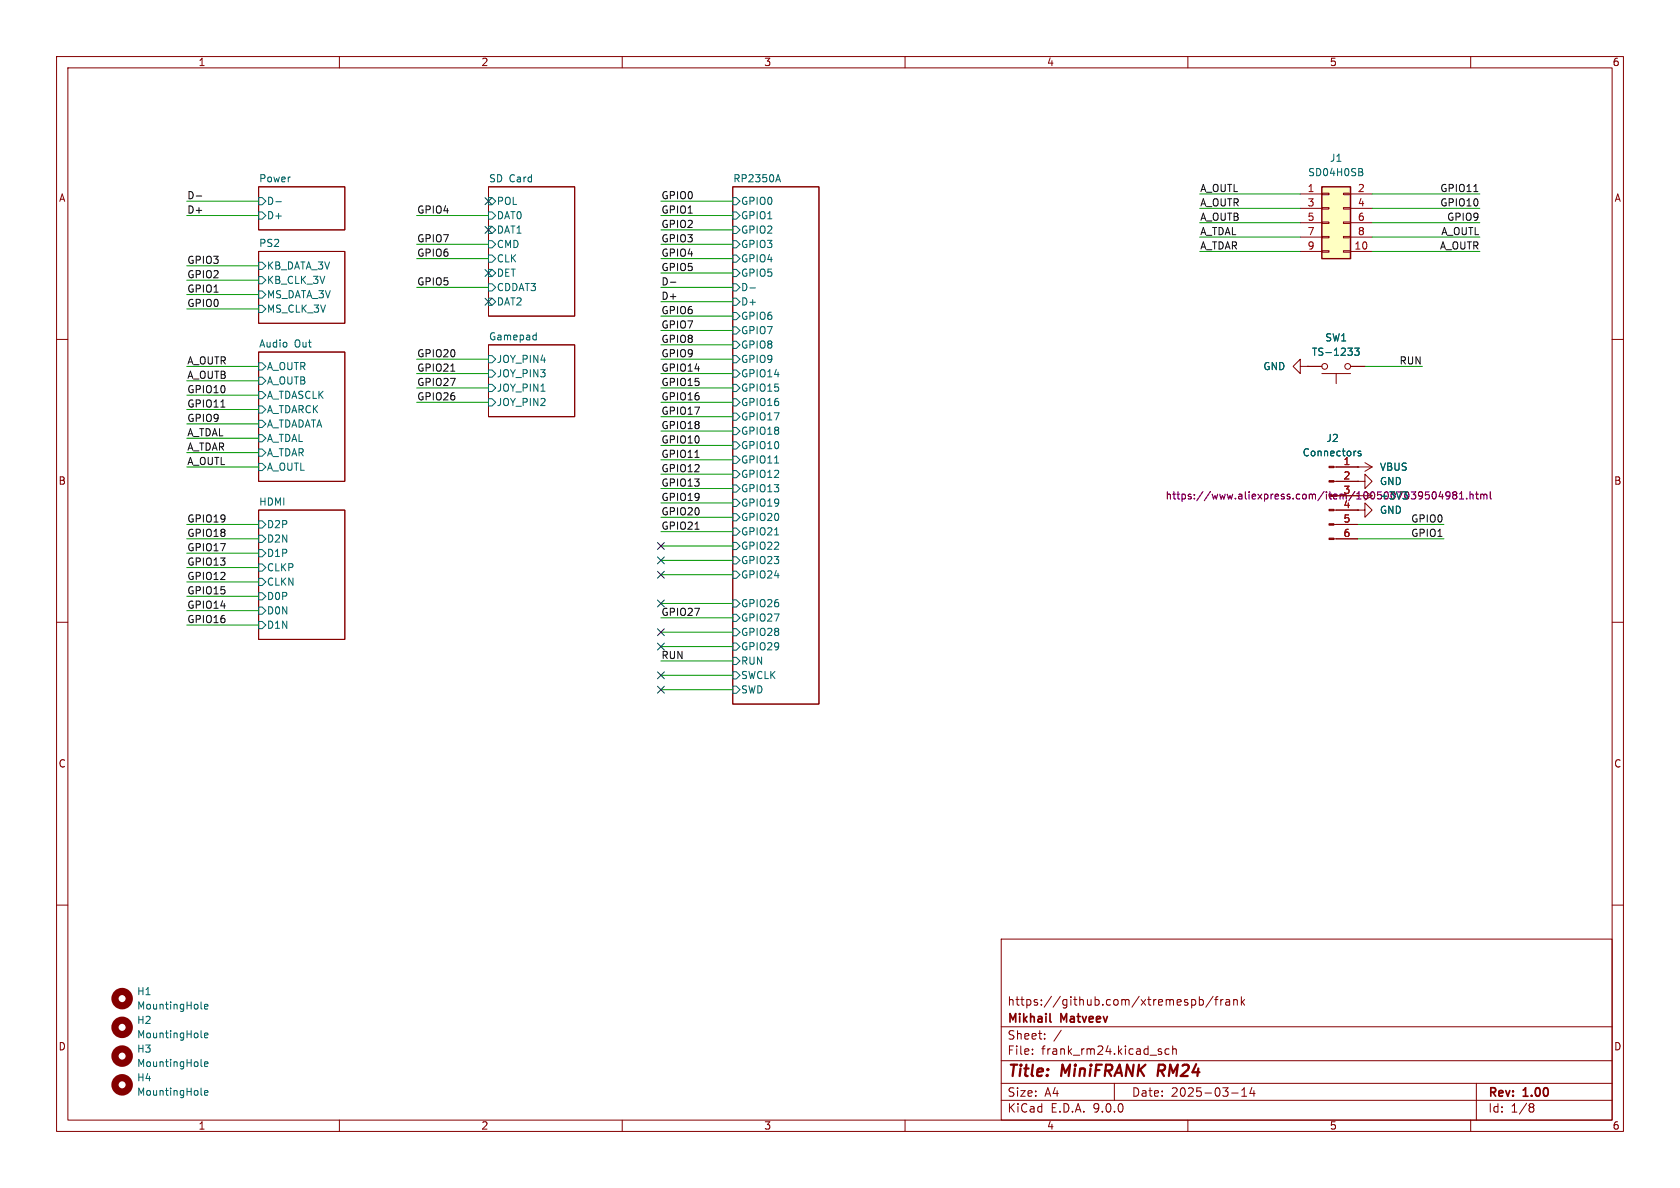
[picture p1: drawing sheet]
<svg xmlns="http://www.w3.org/2000/svg" width="297mm" height="210mm" viewBox="0 0 297 210" stroke-linecap="round" stroke-linejoin="round" font-family="sans-serif">
<g fill="none" stroke="#840000" stroke-width=".18">
<path d="M10 10h277v190h-277zM12 12h273v186h-273zM60 10v2M110 10v2M160 10v2M210 10v2M260 10v2M45.7 33h15.3v7.6h-15.3zM86.4 33h15.2v22.9h-15.2zM129.5 33h15.3v91.5h-15.3zM45.7 44.5h15.3v12.7h-15.3zM10 60h2"/>
<path d="M45.7 62.2h15.3v22.9h-15.3zM86.4 61h15.2v12.7h-15.2zM229.9 64.8v-1.3l-1.3 1.3 1.3 1.2v-1.2h1.2M231.1 64.8h.1M231.1 64.8h2.6M233.7 66h5.1M236.2 66v1.8M238.8 64.8h2.5M285 60h2M45.7 90.2h15.3v22.8h-15.3zM240 90.2h1.3v-1.3l1.3 1.3-1.3 1.2v-1.2M240 90.2h.1"/>
<path d="M240 82.6h.1M240 85.1h1.3v-1.3l1.3 1.3-1.3 1.3v-1.3M240 85.1h.1M240 82.6h2.6M241.3 81.8l1.3 .8M242.6 82.6l-1.3 .7M10 110h2M285 110h2M10 160h2M177 166h108v32h-108zM210.7 176.8l.4-.1 .3 .3v.4l-.2 .2h-.5M212 176.8l.5-.1 .2 .3v.4l-.1 .2h-.6"/>
<path d="M212 176.2v1.5M214.5 176.1l-1.3 2M214.7 176.7h.6M215.3 176.2l-.3 .2v1.3M215.8 176.7v1M216.2 176.7l-.2 .1-.2 .2M216.7 176.8h.6l.1 .9M217.4 177.1h-.5a.29 .29 0 0 0-.2 .3 .29 .29 0 0 0 .2 .3l.5-.1M218.1 176.8l.2-.1 .4 .1v.9M218.1 176.7v1M219.5 176.2v1.5M219.6 177.1l.4 .6"/>
<path d="M220 176.7l-.5 .6M285 160h2M60 198v2M110 198v2M160 198v2M177 194.5h108M177 191.5h108M177 187.5h108M177 181.5h108M182.5 186.3v.1M182.5 185.5v.1M184.7 183.6v.1"/>
<path d="M184.7 182.8v.1M187.6 182.1l-1.3 2M197 191.5v3M205 185.9l.3 .1 .1 .2-.2 .2h-.3M205 185.4l.3 .1M206.7 185.5l-.5-.1-.2 .3v.4l.1 .2h.6M207.3 185.5l.2-.1 .4 .1 .1 .9M207.3 184.9v1.5M210 198v2M217.7 193.2h1.2M219.5 193.8h.9M219.5 192.7l.5-.4v1.5"/>
<path d="M221.3 192.2l-.3 1.1h.9M221.7 192.8v1M260 198v2M261 191.5v6.5M270.6 195.1l.4 .1 .2 .2-.3 .3M270.6 195.7h.3M270.9 195.7l.2 .2 .1 .4-.2 .2-.4 .1"/>
<circle cx="234.2" cy="64.8" r=".51"/>
<circle cx="238.3" cy="64.8" r=".51"/>
</g>
<path d="M204.9 188.2l-.3 2" fill="none" stroke="#840000" stroke-width=".4"/>
<path d="M185.6 180.5l.2 .2" fill="none" stroke="#840000" stroke-width=".3"/>
<g fill="none" stroke="#006464" stroke-width=".18">
<path d="M45.7 34.9h.7l.6 .7-.6 .6h-.7zM45.7 37.5h.7l.6 .6-.6 .6h-.7zM48.8 35.7h.9M86.4 34.9h.6l.6 .7-.6 .6h-.6zM86.4 37.5h.6l.6 .6-.6 .6h-.6zM129.5 34.9h.7l.6 .7-.6 .6h-.7zM129.5 37.5h.7l.6 .6-.6 .6h-.7zM137.3 31.8h.6M137.6 30.9l.4 1.2M45.7 46.4h.7l.6 .6-.6 .6h-.7zM45.7 48.9h.7l.6 .6-.6 .7h-.7zM45.7 51.4h.7l.6 .7-.6 .6h-.7z"/>
<path d="M45.7 54h.7l.6 .6-.6 .6h-.7zM86.4 40h.6l.6 .6-.6 .7h-.6zM86.4 42.5h.6l.6 .7-.6 .6h-.6zM86.4 45.1h.6l.6 .6-.6 .7h-.6zM86.4 47.6h.6l.6 .7-.6 .6h-.6zM86.4 50.2h.6l.6 .6-.6 .6h-.6zM86.4 52.7h.6l.6 .6-.6 .7h-.6zM94.4 59.2l.4 .1M94.8 58.8v1.3M129.5 40h.7l.6 .6-.6 .7h-.7zM129.5 42.5h.7l.6 .7-.6 .6h-.7zM129.5 45.1h.7l.6 .6-.6 .7h-.7z"/>
<path d="M129.5 47.6h.7l.6 .7-.6 .6h-.7zM129.5 50.2h.7l.6 .6-.6 .6h-.7zM129.5 52.7h.7l.6 .6-.6 .7h-.7zM129.5 55.2h.7l.6 .7-.6 .6h-.7zM129.5 57.8h.7l.6 .6-.6 .7h-.7zM132.6 50.9h1M45.7 64.1h.7l.6 .7-.6 .6h-.7zM45.7 66.7h.7l.6 .6-.6 .6h-.7zM45.7 69.2h.7l.6 .7-.6 .6h-.7zM45.7 71.8h.7l.6 .6-.6 .6h-.7zM45.7 74.3h.7l.6 .6-.6 .7h-.7zM45.7 76.8h.7l.6 .7-.6 .6h-.7z"/>
<path d="M45.7 79.4h.7l.6 .6-.6 .6h-.7zM86.4 62.9h.6l.6 .6-.6 .6h-.6zM86.4 65.4h.6l.6 .6-.6 .7h-.6zM86.4 67.9h.6l.6 .7-.6 .6h-.6zM86.4 70.5h.6l.6 .6-.6 .7h-.6zM94.8 60l-.4 .1M95.6 69.2h.8M129.5 60.3h.7l.6 .7-.6 .6h-.7zM129.5 62.9h.7l.6 .6-.6 .6h-.7zM129.5 65.4h.7l.6 .6-.6 .7h-.7zM129.5 67.9h.7l.6 .7-.6 .6h-.7zM129.5 70.5h.7l.6 .6-.6 .7h-.7z"/>
<path d="M129.5 73h.7l.6 .7-.6 .6h-.7zM129.5 75.6h.7l.6 .6-.6 .6h-.7zM129.5 78.1h.7l.6 .6-.6 .7h-.7zM239.5 61.5h.8l-.5 .5 .4 .1v.6l-.2 .1-.5-.1M45.7 81.9h.7l.6 .7-.6 .6h-.7zM45.7 92.1h.7l.6 .6-.6 .6h-.7zM45.7 94.6h.7l.6 .7-.6 .6h-.7zM45.7 97.2h.7l.6 .6-.6 .6h-.7zM45.7 99.7h.7l.6 .6-.6 .7h-.7zM129.5 80.6h.7l.6 .7-.6 .6h-.7zM129.5 83.2h.7l.6 .6-.6 .7h-.7zM129.5 85.7h.7l.6 .7-.6 .6h-.7z"/>
<path d="M129.5 88.3h.7l.6 .6-.6 .6h-.7zM129.5 90.8h.7l.6 .6-.6 .7h-.7zM129.5 93.3h.7l.6 .7-.6 .6h-.7zM129.5 95.9h.7l.6 .6-.6 .7h-.7zM129.5 98.4h.7l.6 .7-.6 .6h-.7zM136.9 81.9h.8M136.9 94.6h.8M45.7 102.2h.7l.6 .7-.6 .6h-.7zM45.7 104.8h.7l.6 .6-.6 .6h-.7zM45.7 107.3h.7l.6 .7-.6 .6h-.7zM45.7 109.9h.7l.6 .6-.6 .6h-.7zM129.5 101h.7l.6 .6-.6 .6h-.7z"/>
<path d="M129.5 106h.7l.6 .7-.6 .6h-.7zM129.5 108.6h.7l.6 .6-.6 .7h-.7zM129.5 111.1h.7l.6 .7-.6 .6h-.7zM129.5 113.7h.7l.6 .6-.6 .6h-.7zM129.5 116.2h.7l.6 .6-.6 .7h-.7zM129.5 118.7h.7l.6 .7-.6 .6h-.7zM129.5 121.3h.7l.6 .6-.6 .7h-.7zM35.5 178.2l.2 .2M36.2 178l.6-.2-.1-.2-.4-.1-.1 .2v.6h.5M35.5 188.4l.2 .1M35.5 193.4l.2 .2M35.5 183.3l.2 .2"/>
<path d="M36.2 188.1l.6-.1-.1-.2-.4-.1-.1 .2v.6h.5M36.2 183l.6-.1-.1-.2-.4-.1-.1 .2v.6h.5M36.2 193.2l.6-.1-.1-.3h-.4l-.1 .2v.6h.5"/>
</g>
<g fill="none" stroke="#840000" stroke-width="1.3">
<circle cx="21.6" cy="176.5" r="1.27"/>
<circle cx="21.6" cy="186.7" r="1.27"/>
<circle cx="21.6" cy="191.8" r="1.27"/>
<circle cx="21.6" cy="181.6" r="1.27"/>
</g>
<path d="M233.7 33h5.1v12.7h-5.1z" fill="#ffffc2"/>
<path d="M233.7 33h5.1v12.7h-5.1z" fill="none" stroke="#840000" stroke-width=".25"/>
<g fill="none" stroke="#840000" stroke-width=".18">
<path d="M229.9 34.3h3.8M229.9 36.8h3.8M229.9 39.4h3.8M233.7 34.2h1.2v.2h-1.2zM233.7 36.7h1.2v.3h-1.2zM233.7 39.2h1.2v.3h-1.2zM237.5 34.2h1.3v.2h-1.3zM237.5 36.7h1.3v.3h-1.3zM237.5 39.2h1.3v.3h-1.3zM238.8 34.3h3.8M238.8 36.8h3.8M238.8 39.4h3.8"/>
<path d="M229.9 41.9h3.8M229.9 44.5h3.8M233.7 41.8h1.2v.2h-1.2zM233.7 44.3h1.2v.3h-1.2zM237.5 41.8h1.3v.2h-1.3zM237.5 44.3h1.3v.3h-1.3zM238.8 41.9h3.8M238.8 44.5h3.8M231.1 64.8h.1M231.1 64.8h2.6M238.8 64.8h2.5M235.8 82.6h4.2"/>
<path d="M235.8 85.1h4.2M235.8 90.2h4.2M235.8 92.7h4.2M235.8 95.3h4.2M236.2 87.6h3.8M240 85.1h.1M240 82.6h.1M240 90.2h.1"/>
</g>
<path d="M240.6 29.8l.3 .2-.3 .4 .3 .2v.3l-.2 .2M239.5 61.5h.8l-.5 .5 .4 .1v.6l-.2 .1-.5-.1M240.6 79.8l-.3-.1-.2 .2 .1 .2 .4 .1v.3h-.5" fill="none" stroke="#006464" stroke-width=".18"/>
<g fill="#840000" stroke="#840000" stroke-width=".18">
<path d="M234.9 82.4h.9v.3h-.9z"/>
<path d="M234.9 85h.9v.2h-.9z"/>
<path d="M234.9 90h.9v.3h-.9z"/>
<path d="M234.9 92.6h.9v.2h-.9z"/>
<path d="M234.9 95.1h.9v.3h-.9z"/>
</g>
<g fill="none" stroke="#840084" stroke-width=".18">
<path d="M252.6 86.9h-.6v.6l.2-.1 .4 .1 .1 .2-.1 .4-.1 .1-.5-.1M253.4 87l.1-.1a.68 .68 0 0 1 .4 .7 .68 .68 0 0 1-.4 .6 .84 .84 0 0 1-.1-1.2zM254.7 86.9l-.3 .9h.8M255 87.4v.8M256.3 87.5l-.2 .2h-.3l-.2-.2 .1-.5 .4-.1 .2 .2a.84 .84 0 0 1-.3 1.1h-.3M257.1 87.5l-.3-.3 .3-.3h.2l.2 .3-.2 .3M257.1 87.5l-.3 .2 .1 .4 .2 .1 .3-.1 .1-.1v-.3l-.2-.2M257.1 87.5h.2M258 88.2h.7M258 87.3l.4-.4v1.3M259.3 88.1v.1M259.9 87.5l.2-.1h.3v.8"/>
<path d="M259.9 86.9v1.3M260.9 87.4h.4M261 86.9v1.1l.3 .2M261.8 87.5l.3-.1 .2 .1M261.8 87.4v.8M262.3 87.5l.2-.1h.3l.1 .8M262.3 87.5v.7M263.5 86.9v1.1l.1 .2"/>
</g>
<path d="M34.7 34.7h1M260.6 33.9h.7M118.5 49.9h1M39 72h.8M79.7 65.6h.7M122.9 80.9h.7M122.9 93.6h.7" fill="none" stroke="#0f0f0f" stroke-width=".18"/>
<g fill="none" stroke="#009600" stroke-width=".18">
<path d="M33 38.1h12.7M33 35.6h12.7M73.7 38.1h12.7M116.8 38.1h12.7M116.8 35.6h12.7M212.1 39.4h17.8M212.1 34.3h17.8M212.1 36.8h17.8M242.6 39.4h19M242.6 34.3h19M242.6 36.8h19M33 47h12.7"/>
<path d="M33 49.5h12.7M33 54.6h12.7M33 52.1h12.7M73.7 50.8h12.7M73.7 43.2h12.7M73.7 45.7h12.7M116.8 50.8h12.7M116.8 58.4h12.7M116.8 43.2h12.7M116.8 55.9h12.7M116.8 53.3h12.7M116.8 48.3h12.7"/>
<path d="M116.8 45.7h12.7M116.8 40.6h12.7M212.1 44.5h17.8M212.1 41.9h17.8M242.6 44.5h19M242.6 41.9h19M33 64.8h12.7M33 69.9h12.7M33 72.4h12.7M33 74.9h12.7M33 77.5h12.7M33 67.3h12.7"/>
<path d="M73.7 63.5h12.7M73.7 68.6h12.7M73.7 66h12.7M73.7 71.1h12.7M116.8 61h12.7M116.8 76.2h12.7M116.8 73.7h12.7M116.8 63.5h12.7M116.8 68.6h12.7M116.8 66h12.7M116.8 71.1h12.7M116.8 78.7h12.7"/>
<path d="M241.3 64.8h10.2M33 92.7h12.7M33 95.3h12.7M33 97.8h12.7M33 82.6h12.7M33 80h12.7M116.8 96.5h12.7M116.8 94h12.7M116.8 99.1h12.7M116.8 91.4h12.7M116.8 86.4h12.7M116.8 88.9h12.7"/>
<path d="M116.8 83.8h12.7M116.8 81.3h12.7M240 92.7h15.3M240 95.3h15.3M33 108h12.7M33 110.5h12.7M33 102.9h12.7M33 100.3h12.7M33 105.4h12.7M116.8 101.6h12.7M116.8 106.7h12.7M116.8 109.2h12.7"/>
<path d="M116.8 114.3h12.7M116.8 116.8h12.7M116.8 119.4h12.7M116.8 111.8h12.7M116.8 121.9h12.7"/>
</g>
<g fill="none" stroke="#000084" stroke-width=".18">
<path d="M85.8 35l1.2 1.2M87 35l-1.2 1.2M85.8 52.7l1.2 1.2M85.8 40l1.2 1.2M85.8 47.7l1.2 1.2M87 52.7l-1.2 1.2M87 40l-1.2 1.2M87 47.7l-1.2 1.2M116.2 95.9l1.2 1.2M116.2 98.5l1.2 1.2M117.4 95.9l-1.2 1.2M117.4 98.5l-1.2 1.2"/>
<path d="M116.2 118.8l1.2 1.2M116.2 111.2l1.2 1.2M116.2 113.7l1.2 1.2M116.2 106.1l1.2 1.2M116.2 101l1.2 1.2M117.4 118.8l-1.2 1.2M117.4 111.2l-1.2 1.2M117.4 113.7l-1.2 1.2M117.4 106.1l-1.2 1.2M117.4 101l-1.2 1.2M116.2 121.3l1.2 1.2M117.4 121.3l-1.2 1.2"/>
</g>
<g font-size="2.8" fill="#840000">
<text x="178" y="190.9">Title:</text>
<text x="187.7" y="190.9">MiniFRANK</text>
<text x="205.5" y="190.9">RM24</text>
</g>
<g font-size="2.1" fill="#840000">
<text x="178" y="178">https://github.com/xtremespb/frank</text>
<text x="178" y="184">Sheet:</text>
<text x="178" y="181.2">Mikhail</text>
<text x="187.6" y="181.2">Matveev</text>
<text x="178" y="186.7">File:</text>
<text x="184.1" y="186.7">frank_rm24.kicad_sch</text>
<text x="178" y="196.9">KiCad</text>
<text x="178" y="194.1">Size:</text>
<text x="184.7" y="194.1">A4</text>
<text x="185.7" y="196.9">E.D.A.</text>
<text x="193.3" y="196.9">9.0.0</text>
<text x="200" y="194.1">Date:</text>
<text x="207" y="194.1">2025-03-14</text>
<text x="263" y="194.3">Rev:</text>
<text x="263" y="196.9">Id:</text>
<text x="267.1" y="196.9">1/8</text>
<text x="269.4" y="194.3">1.00</text>
</g>
<g font-size="1.8" fill="#840000">
<text x="35" y="11.9">1</text>
<text x="85" y="11.9">2</text>
<text x="135" y="11.9">3</text>
<text x="185" y="11.9">4</text>
<text x="235" y="11.9">5</text>
<text x="285" y="11.9">6</text>
<text x="10.3" y="35.9">A</text>
<text x="285.3" y="35.9">A</text>
<text x="10.3" y="85.9">B</text>
<text x="206" y="88.5">https://www.aliexpress.com/item/1005007039504981.html</text>
<text x="285.3" y="85.9">B</text>
<text x="10.3" y="135.9">C</text>
<text x="285.3" y="135.9">C</text>
<text x="10.3" y="185.9">D</text>
<text x="285.3" y="185.9">D</text>
<text x="35" y="199.9">1</text>
<text x="85" y="199.9">2</text>
<text x="135" y="199.9">3</text>
<text x="185" y="199.9">4</text>
<text x="235" y="199.9">5</text>
<text x="285" y="199.9">6</text>
</g>
<g font-size="1.8" fill="#006464">
<text x="235" y="28.8">J1</text>
<text x="45.7" y="32.3">Power</text>
<text x="86.4" y="32.3">SD Card</text>
<text x="129.5" y="32.3">RP2350A</text>
<text x="231.2" y="31.3">SD04H0SB</text>
<text x="47.1" y="36.4">D-</text>
<text x="47.1" y="39">D+</text>
<text x="87.7" y="36.4">POL</text>
<text x="87.7" y="39">DAT0</text>
<text x="87.7" y="41.5">DAT1</text>
<text x="130.9" y="36.4">GPIO0</text>
<text x="130.9" y="39">GPIO1</text>
<text x="130.9" y="41.5">GPIO2</text>
<text x="45.7" y="43.7">PS2</text>
<text x="47.1" y="47.9">KB_DATA_3V</text>
<text x="87.7" y="44">CMD</text>
<text x="87.7" y="46.6">CLK</text>
<text x="130.9" y="44">GPIO3</text>
<text x="130.9" y="46.6">GPIO4</text>
<text x="47.1" y="50.4">KB_CLK_3V</text>
<text x="47.1" y="52.9">MS_DATA_3V</text>
<text x="87.7" y="49.1">DET</text>
<text x="87.7" y="51.7">CDDAT3</text>
<text x="130.9" y="49.1">GPIO5</text>
<text x="130.9" y="51.7">D-</text>
<text x="47.1" y="55.5">MS_CLK_3V</text>
<text x="87.7" y="54.2">DAT2</text>
<text x="130.9" y="54.2">D+</text>
<text x="130.9" y="56.7">GPIO6</text>
<text x="130.9" y="59.3">GPIO7</text>
<text x="45.7" y="61.5">Audio</text>
<text x="47.1" y="65.6">A_OUTR</text>
<text x="52" y="61.5">Out</text>
<text x="86.4" y="60.2">Gamepad</text>
<text x="87.7" y="64.4">JOY_PIN4</text>
<text x="130.9" y="61.8">GPIO8</text>
<text x="130.9" y="64.4">GPIO9</text>
<text x="223.2" y="65.6">GND</text>
<text x="231.8" y="63.1">TS-1233</text>
<text x="234.2" y="60.6">SW1</text>
<text x="47.1" y="68.2">A_OUTB</text>
<text x="47.1" y="70.7">A_TDASCLK</text>
<text x="87.7" y="66.9">JOY_PIN3</text>
<text x="87.7" y="69.4">JOY_PIN1</text>
<text x="87.7" y="72">JOY_PIN2</text>
<text x="130.9" y="66.9">GPIO14</text>
<text x="130.9" y="69.4">GPIO15</text>
<text x="130.9" y="72">GPIO16</text>
<text x="47.1" y="73.3">A_TDARCK</text>
<text x="47.1" y="75.8">A_TDADATA</text>
<text x="130.9" y="74.5">GPIO17</text>
<text x="130.9" y="77.1">GPIO18</text>
<text x="47.1" y="78.3">A_TDAL</text>
<text x="47.1" y="80.9">A_TDAR</text>
<text x="47.1" y="83.4">A_OUTL</text>
<text x="130.9" y="79.6">GPIO10</text>
<text x="130.9" y="82.1">GPIO11</text>
<text x="230.2" y="80.9">Connectors</text>
<text x="234.4" y="78.3">J2</text>
<text x="243.8" y="83.4">VBUS</text>
<text x="45.7" y="89.5">HDMI</text>
<text x="130.9" y="84.7">GPIO12</text>
<text x="130.9" y="87.2">GPIO13</text>
<text x="130.9" y="89.8">GPIO19</text>
<text x="243.8" y="86">GND</text>
<text x="243.8" y="88.5">+3V3</text>
<text x="47.1" y="93.6">D2P</text>
<text x="130.9" y="92.3">GPIO20</text>
<text x="130.9" y="94.8">GPIO21</text>
<text x="243.8" y="91">GND</text>
<text x="47.1" y="96.1">D2N</text>
<text x="47.1" y="98.7">D1P</text>
<text x="47.1" y="101.2">CLKP</text>
<text x="130.9" y="97.4">GPIO22</text>
<text x="130.9" y="99.9">GPIO23</text>
<text x="47.1" y="103.7">CLKN</text>
<text x="47.1" y="106.3">D0P</text>
<text x="130.9" y="102.5">GPIO24</text>
<text x="130.9" y="107.5">GPIO26</text>
<text x="47.1" y="108.8">D0N</text>
<text x="47.1" y="111.4">D1N</text>
<text x="130.9" y="110.1">GPIO27</text>
<text x="130.9" y="112.6">GPIO28</text>
<text x="130.9" y="115.2">GPIO29</text>
<text x="130.9" y="117.7">RUN</text>
<text x="130.9" y="120.2">SWCLK</text>
<text x="130.9" y="122.8">SWD</text>
<text x="24.1" y="176.1">H1</text>
<text x="24.1" y="178.7">MountingHole</text>
<text x="24.1" y="181.2">H2</text>
<text x="24.1" y="183.7">MountingHole</text>
<text x="24.1" y="186.3">H3</text>
<text x="24.1" y="188.8">MountingHole</text>
<text x="24.1" y="191.4">H4</text>
<text x="24.1" y="193.9">MountingHole</text>
</g>
<g font-size="1.8" fill="#0f0f0f">
<text x="33" y="35.3">D-</text>
<text x="116.8" y="35.3">GPIO0</text>
<text x="212.1" y="34">A_OUTL</text>
<text x="254.5" y="34">GPIO11</text>
<text x="33" y="37.8">D+</text>
<text x="73.7" y="37.8">GPIO4</text>
<text x="116.8" y="40.4">GPIO2</text>
<text x="116.8" y="37.8">GPIO1</text>
<text x="212.1" y="36.6">A_OUTR</text>
<text x="212.1" y="39.1">A_OUTB</text>
<text x="212.1" y="41.6">A_TDAL</text>
<text x="254.5" y="36.6">GPIO10</text>
<text x="254.7" y="41.6">A_OUTL</text>
<text x="255.7" y="39.1">GPIO9</text>
<text x="33" y="46.7">GPIO3</text>
<text x="73.7" y="42.9">GPIO7</text>
<text x="73.7" y="45.5">GPIO6</text>
<text x="116.8" y="42.9">GPIO3</text>
<text x="116.8" y="45.5">GPIO4</text>
<text x="116.8" y="48">GPIO5</text>
<text x="212.1" y="44.2">A_TDAR</text>
<text x="254.5" y="44.2">A_OUTR</text>
<text x="33" y="49.3">GPIO2</text>
<text x="33" y="51.8">GPIO1</text>
<text x="73.7" y="50.5">GPIO5</text>
<text x="116.8" y="50.5">D-</text>
<text x="116.8" y="53.1">D+</text>
<text x="33" y="54.3">GPIO0</text>
<text x="116.8" y="58.2">GPIO7</text>
<text x="116.8" y="55.6">GPIO6</text>
<text x="33" y="64.5">A_OUTR</text>
<text x="73.7" y="65.8">GPIO21</text>
<text x="73.7" y="63.2">GPIO20</text>
<text x="116.8" y="60.7">GPIO8</text>
<text x="116.8" y="63.2">GPIO9</text>
<text x="116.8" y="65.8">GPIO14</text>
<text x="247.3" y="64.5">RUN</text>
<text x="33" y="69.6">GPIO10</text>
<text x="33" y="67">A_OUTB</text>
<text x="73.7" y="70.9">GPIO26</text>
<text x="73.7" y="68.3">GPIO27</text>
<text x="116.8" y="68.3">GPIO15</text>
<text x="116.8" y="70.9">GPIO16</text>
<text x="33" y="77.2">A_TDAL</text>
<text x="33" y="74.7">GPIO9</text>
<text x="33" y="72.1">GPIO11</text>
<text x="116.8" y="73.4">GPIO17</text>
<text x="116.8" y="75.9">GPIO18</text>
<text x="33" y="79.7">A_TDAR</text>
<text x="33" y="82.3">A_OUTL</text>
<text x="116.8" y="81">GPIO11</text>
<text x="116.8" y="83.6">GPIO12</text>
<text x="116.8" y="78.5">GPIO10</text>
<text x="116.8" y="86.1">GPIO13</text>
<text x="116.8" y="88.6">GPIO19</text>
<text x="33" y="95">GPIO18</text>
<text x="33" y="92.4">GPIO19</text>
<text x="116.8" y="91.2">GPIO20</text>
<text x="116.8" y="93.7">GPIO21</text>
<text x="249.4" y="92.4">GPIO0</text>
<text x="249.4" y="95">GPIO1</text>
<text x="33" y="100.1">GPIO13</text>
<text x="33" y="97.5">GPIO17</text>
<text x="33" y="102.6">GPIO12</text>
<text x="33" y="105.1">GPIO15</text>
<text x="33" y="107.7">GPIO14</text>
<text x="33" y="110.2">GPIO16</text>
<text x="116.8" y="109">GPIO27</text>
<text x="116.8" y="116.6">RUN</text>
</g>
<g font-size="1.8" fill="#a90000">
<text x="231.1" y="34">1</text>
<text x="240" y="34">2</text>
<text x="231.1" y="36.6">3</text>
<text x="231.1" y="39.1">5</text>
<text x="231.1" y="41.7">7</text>
<text x="240" y="36.6">4</text>
<text x="240" y="39.1">6</text>
<text x="240" y="41.7">8</text>
<text x="231.1" y="44.2">9</text>
<text x="239.4" y="44.2">10</text>
<text x="237.4" y="82.3">1</text>
<text x="237.4" y="84.8">2</text>
<text x="237.4" y="87.4">3</text>
<text x="237.4" y="89.9">4</text>
<text x="237.4" y="92.5">5</text>
<text x="237.4" y="95">6</text>
</g>
</svg>
